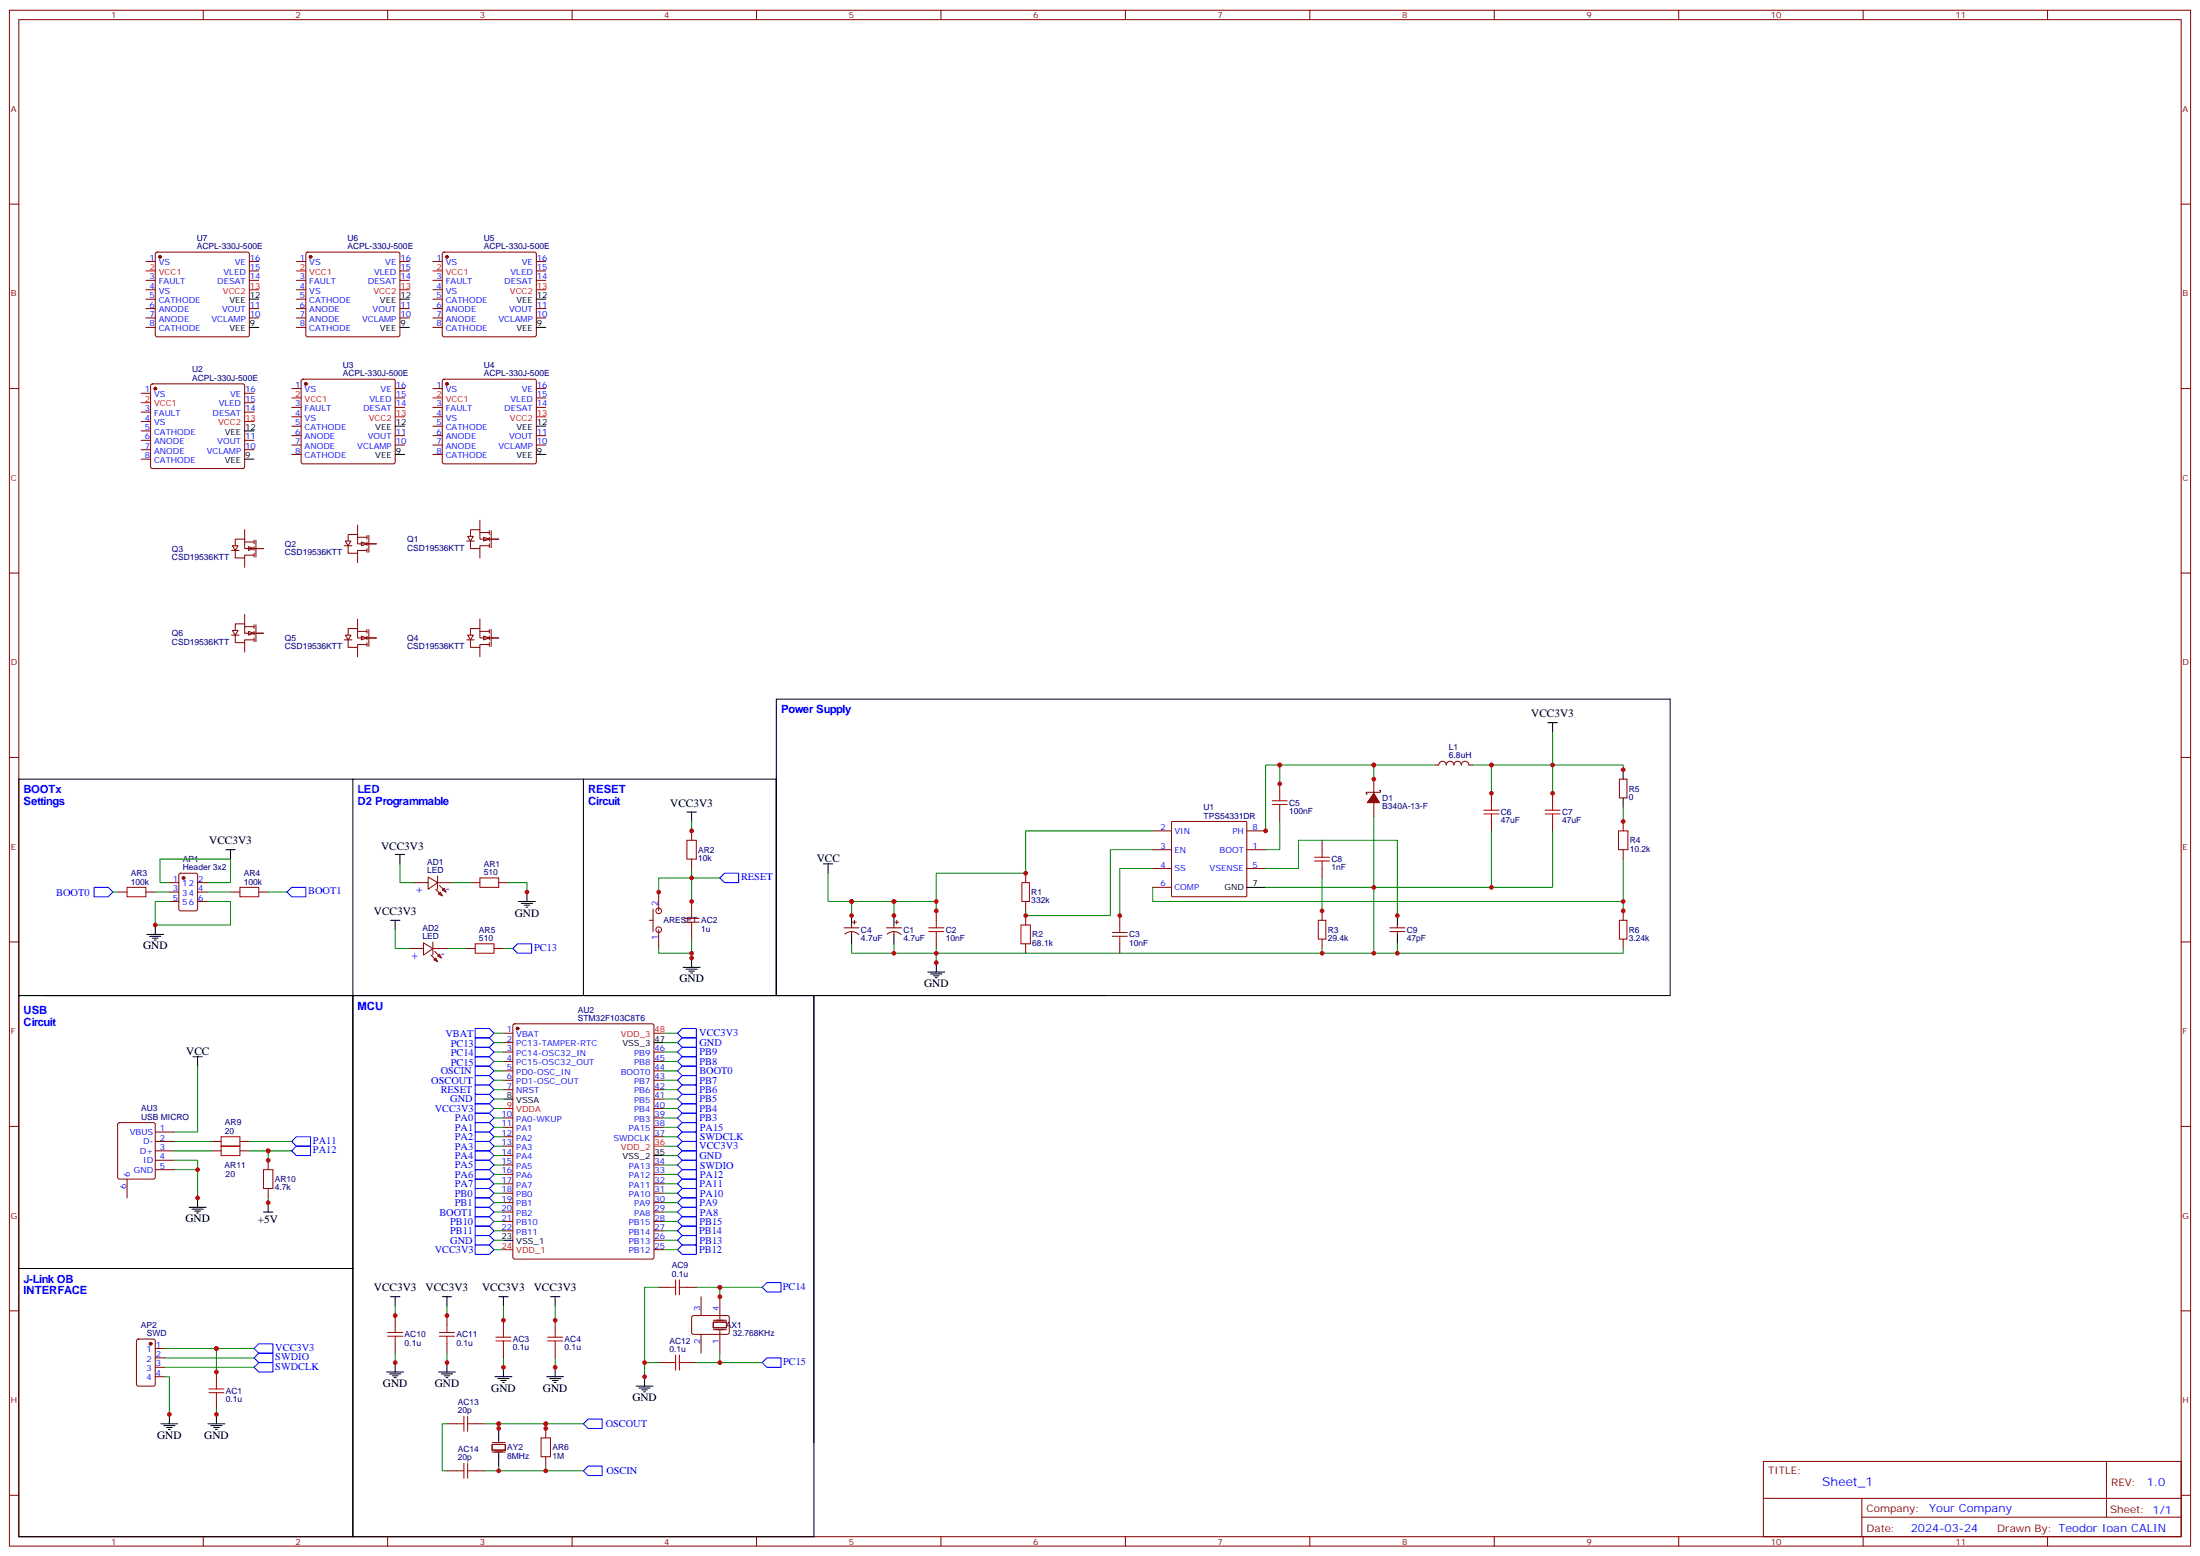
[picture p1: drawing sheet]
<svg xmlns="http://www.w3.org/2000/svg" width="825mm" height="583mm" viewBox="0 0 825 583" stroke-linecap="round" stroke-linejoin="round" font-family="sans-serif">
<g fill="none" stroke="#870000" stroke-width=".37">
<path d="M3.5 3.8h817.8v575.8h-817.8zM7.1 7.4h810.6v568.7h-810.6zM76.2 3.8v3.6M145.3 3.8v3.6M214.5 3.8v3.6M283.6 3.8v3.6M352.8 3.8v3.6M421.9 3.8v3.6M491.1 3.8v3.6M560.2 3.8v3.6M629.4 3.8v3.6M698.5 3.8v3.6"/>
<path d="M767.6 3.8v3.6M3.5 76.5h3.6M817.7 76.5h3.6M3.5 145.7h3.6M817.7 145.7h3.6M179.9 195.1v3.5M3.5 214.8h3.6M817.7 214.8h3.6M3.5 284h3.6M479.8 293.8v3.6M515.1 292.1v5.3M517.2 296.3h.3v.7h-5.3v.7h.4"/>
<path d="M538 286.8h1.4a1.41 1.41 0 0 1 1.4-1.4 1.41 1.41 0 0 1 1.4 1.4 1.41 1.41 0 0 1 1.4-1.4 1.41 1.41 0 0 1 1.4 1.4 1.41 1.41 0 0 1 1.5-1.4 1.41 1.41 0 0 1 1.4 1.4 1.41 1.41 0 0 1 1.4-1.4 1.41 1.41 0 0 1 1.4 1.4h1.4M559.2 297.4v3.5M582.1 297.4v3.5M607.1 292.1h2.9v7h-2.9zM817.7 284h3.6M259.3 311.5v3.5M432.2 318.5h7M432.2 311.5h7M439.3 308.1l28-.1 .1 28-28 .1zM467.4 318.5h7.1M467.4 311.5h7.1M479.8 304.4v3.5"/>
<path d="M495.7 315v3.5M515.1 300.9v5.3M559.2 307.9v3.6M582.1 307.9v3.6M608.5 307.9v3.6M608.5 318.5v3.6M44.1 334.4h3.5M54.7 334.4h3.5M63.5 330.9h3.5M63.5 334.4h3.5M63.5 337.9h3.5M67.3 327.5l.4-.2h5.7l.6 .5 .1 12.9-.5 .7-5.9 .1-.6-.5-.1-13z"/>
<path d="M74.1 330.9h3.5M74.1 334.4h3.5M74.1 337.9h3.5M86.4 334.4h3.6M97 334.4h3.5M155.2 330.9h5.3M160.5 328.8l3.5 2.1-3.5 2.4zM163.3 333.3l2.5 2.5M164 330.9h5.3M164 328.4v4.9M164.4 335.1l.7-.7 .7 1.4zM164.7 331.9l2.5 2.5"/>
<path d="M166.5 333l.7 1.4-1.4-.7zM176.4 330.9h3.5M187 330.9h3.5M246.9 334.4v7.1M259.3 322.1v3.5M259.3 337.9v3.6M384.5 327.3v3.6M384.5 337.9v3.6M432.2 325.6h7M432.2 332.6h7M467.4 325.6h7.1M495.7 325.6v3.5"/>
<path d="M3.5 353.1h3.6M153.5 355.6h5.2M158.7 353.4l3.6 2.2-3.6 2.4zM161.6 358l2.4 2.5M162.3 355.6h5.3M162.3 353.1v4.9M162.6 359.8l.7-.7 .7 1.4zM163 356.6l2.5 2.5M164 358.4l.7-.7 .8 1.4zM174.6 355.6h3.6M185.2 355.6h3.5M243.4 345h1.4"/>
<path d="M244.8 340.7v8.5M246.9 348.5v7.1M259.3 348.5v3.5M316.4 347.8h5.7M316.7 350.2a3.8 3.8 0 0 1 5.3 .2M319.3 346.7v1.1M319.3 349.2v1.1M319.6 345.7h1.4M320.3 345v1.4M332.3 347.8h5.7M332.6 350.2a3.8 3.8 0 0 1 5.2 .2M335.1 346.7v1.1"/>
<path d="M335.1 349.2v1.1M335.5 345.7h1.4M336.2 345v1.4M351 341.5v3.5M351 352v3.6M384.5 343.2v3.5M384.5 353.8v3.5M419.8 343.2v3.5M419.8 353.8v3.5M495.7 341.5v3.5M495.7 352v3.6M521.1 347.8h5.6"/>
<path d="M521.1 349.2h5.6M523.9 346.7v1.1M523.9 349.2v1.1M608.5 341.5v3.5M608.5 352v3.6M817.7 353.1h3.6M188.7 387.3h3.6M188.7 390.8h3.6M188.7 394.4h3.6M188.7 397.9h3.6M192.5 384l.5-.2h51.5l.6 .4 .1 87.1-.5 .6-51.7 .1-.7-.5v-87zM245.2 394.4h3.5"/>
<path d="M245.2 397.9h3.5M188.7 401.4h3.6M188.7 405h3.6M188.7 408.5h3.6M188.7 419.1h3.6M245.2 401.4h3.5M245.2 405h3.5M245.2 408.5h3.5M245.2 419.1h3.5M245.2 415.5h3.5M245.2 412h3.5M3.5 422.2h3.6"/>
<path d="M44.3 421l.5-.2h12.7l.7 .5v20l-.5 .6-12.9 .1-.6-.5-.1-20zM58.2 424.4h7.1M58.2 427.9h7.1M58.2 431.4h7.1M58.2 434.9h7.1M58.2 438.5h7.1M79.4 427.9h3.5M79.4 431.4h3.5M90 427.9h3.5M90 431.4h3.5M100.5 434.9v3.6M188.7 422.6h3.6"/>
<path d="M188.7 426.1h3.6M188.7 429.6h3.6M188.7 433.2h3.6M188.7 436.7h3.6M245.2 422.6h3.5M245.2 426.1h3.5M245.2 436.7h3.5M817.7 422.2h3.6M47.6 442v7.1M100.5 445.5v3.6M188.7 440.2h3.6M188.7 443.8h3.6"/>
<path d="M188.7 447.3h3.6M188.7 450.8h3.6M188.7 454.3h3.6M188.7 457.9h3.6M245.2 440.2h3.5M245.2 443.8h3.5M245.2 447.3h3.5M245.2 450.8h3.5M245.2 454.3h3.5M245.2 457.9h3.5M188.7 461.4h3.6M245.2 461.4h3.5"/>
<path d="M245.2 468.5h3.5M245.2 464.9h3.5M3.5 491.4h3.6M148.2 493.1v3.6M167.6 493.1v3.6M188.7 494.9v3.5M208.1 494.9v3.5M246.9 482.6h3.6M257.5 482.6h3.6M259.5 493.4l.5-.3 13 .1 .4 .7-.1 5.9-.6 .4-13-.1-.4-.6v-5.6zM262.8 486.1v7M267.4 495.6h4.9v2.1h-4.9z"/>
<path d="M267.4 494.9h4.9M267.4 498.4h4.9M269.9 486.1v8.5M269.9 498.8v8.5M817.7 491.4h3.6M51.4 502.2l.5-.2h5.6l.7 .4v16.5l-.5 .7h-5.8l-.7-.5v-16.4zM58.2 505.5h3.5M58.2 509h3.5M58.2 512.6h3.5M58.2 516.1h3.5M81.1 514.3v3.5M148.2 503.7v3.6"/>
<path d="M167.6 503.7v3.6M188.7 505.5v3.5M208.1 505.5v3.5M246.9 510.8h3.6M257.5 510.8h3.6M262.8 500.2v7.1M81.1 524.9v3.5M167.6 533.7h3.5M178.2 533.7h3.5M204.6 535.5v3.5M167.6 551.4h3.5M178.2 551.4h3.5"/>
<path d="M184.5 541.5h4.9v2.1h-4.9zM184.5 540.8h4.9M184.5 544.3h4.9M204.6 546.1v3.5M661.1 547.8h156.6v28.3h-156.6zM789.7 547.9v20.8M3.5 560.5h3.6M76.2 576.1v3.5M145.3 576.1v3.5M214.5 576.1v3.5M283.6 576.1v3.5M352.8 576.1v3.5"/>
<path d="M421.9 576.1v3.5M491.1 576.1v3.5M560.2 576.1v3.5M629.4 576.1v3.5M661.1 561.7h156.5M698 568.7h119.6M698 561.7v14.1M698.5 576.1v3.5M767.6 576.1v3.5M817.7 560.5h3.6"/>
<circle cx="246.9" cy="341.5" r="1.06"/>
<circle cx="246.9" cy="348.5" r="1.06"/>
</g>
<g fill="none" stroke="#000" stroke-width=".37">
<path d="M291 262.1h335.2v111.1h-335.2zM580.3 270.9h3.5M582.1 270.9v3.5M7.1 292.1h283.9v81.1h-283.9zM132.3 292.1v276.9M218.7 292.1v81.1M291 292.1v81.1M608.5 288.5v3.6M608.5 299.1v3.5M84.7 318.5h3.5M86.4 318.5v3.6M257.5 304.4h3.6"/>
<path d="M259.3 304.4v3.5M148.2 320.3h3.5M149.9 320.3v3.5M194.4 337.9h6.3M195.4 338.6h4.3M196.5 339.3h2.1M197.6 334.4v3.5M308.7 323.8h3.5M310.4 323.8v3.5M467.4 332.6h7.1M55 350.3h6.4M56.1 351h4.2"/>
<path d="M57.1 351.7h2.2M57.9 352.4h.7M58.2 346.7v3.6M146.4 345h3.5M148.2 345v3.5M197.2 340h.7M259.3 359.1v3.5M319.3 343.2v3.5M319.3 350.3v3.5M335.1 343.2v3.5M335.1 350.3v3.5M523.9 343.2v3.5"/>
<path d="M523.9 350.3v3.5M7.1 373.2h125.2v102.3h-125.2zM15.9 373.2h398.6M132.3 373.2h172.9v202.9h-172.9zM256.1 362.6h6.4M257.2 363.3h4.2M258.2 364h2.1M258.9 364.7h.7M305.2 373.2v167.6M347.8 364.4h6.4M348.9 365.1h4.2M350 365.8h2.1"/>
<path d="M350.7 366.5h.7M351 360.9v3.5M72.3 396.1h3.5M74.1 396.1v3.6M245.2 390.8h3.5M188.7 412h3.6M245.2 433.2h3.5M70.9 452.6h6.4M72 453.3h4.2M73 454h2.1M73.7 454.7h.7M74.1 449.1v3.5"/>
<path d="M98.8 454.3h3.5M100.5 450.8v3.5M7.1 475.5h125.2v100.6h-125.2zM15.9 475.5h116.4M188.7 464.9h3.6M146.4 486.1h3.5M148.2 486.1v3.5M165.8 486.1h3.5M167.6 486.1v3.5M187 486.1h3.5M188.7 486.1v3.5M206.4 486.1h3.5"/>
<path d="M208.1 486.1v3.5M145 514.3h6.3M146 515h4.3M147.1 515.7h2.1M147.8 516.4h.7M148.2 510.8v3.5M164.4 514.3h6.3M165.5 515h4.2M166.5 515.7h2.1M167.2 516.4h.7M167.6 510.8v3.5M185.6 516.1h6.3"/>
<path d="M186.6 516.8h4.3M187.7 517.5h2.1M188.4 518.2h.7M188.7 512.6v3.5M205 516.1h6.3M206 516.8h4.3M207.1 517.5h2.1M207.8 518.2h.7M208.1 512.6v3.5M238.5 519.6h6.3M241.7 516.1v3.5M60.3 533.7h6.4"/>
<path d="M61.4 534.4h4.2M62.4 535.1h2.2M63.1 535.8h.8M63.5 530.2v3.5M78 533.7h6.3M79 534.4h4.3M80.1 535.1h2.1M80.8 535.8h.7M81.1 530.2v3.5M187 535.5v4.9M239.5 520.3h4.3M240.6 521h2.1"/>
<path d="M241.3 521.7h.7M187 544.7v4.9"/>
</g>
<g fill="none" stroke="#008700" stroke-width=".37">
<path d="M582.1 274.4v12.4h-30M479.8 293.8v-7h-5.3v24.7M479.8 286.8h35.3v5.3M515.1 286.8h22.9M559.2 286.8v10.6M608.5 288.5v-1.7h-26.4v10.6M259.3 307.9v3.6M432.2 318.5h-15.9v24.7h-31.8v-1.7M432.2 311.5h-47.7v15.8h-33.5v10.6M479.8 307.9v10.6h-5.3M515.1 306.2v26.4h-40.6M559.2 311.5v21.1"/>
<path d="M582.1 311.5v21.1h-67v24.7h-195.8v-3.5M608.5 302.6v5.3M42.3 334.4h1.8M58.2 334.4h5.3M63.5 337.9h-5.3v8.8h28.2v-8.8h-8.8M63.5 330.9h-3.5v-8.8h26.4v8.8h-8.8M77.6 334.4h8.8M100.5 334.4h7.1M149.9 323.8v7.1h5.3M169.3 330.9h7.1M190.5 330.9h7.1v3.5M246.9 334.4v-5.3h12.4v8.8"/>
<path d="M259.3 325.6v3.5h10.6M310.4 327.3v10.6h40.6v3.6M319.3 337.9v5.3M335.1 337.9v5.3M432.2 325.6h-12.4v17.6M432.2 332.6v5.3h176.3M474.5 325.6h12.3v-10.6h37.1v28.2M495.7 329.1v12.4M608.5 322.1v19.4M148.2 348.5v7.1h5.3M167.6 355.6h7M188.7 355.6h3.6"/>
<path d="M246.9 355.6v1.7h12.4v1.8M259.3 352v5.3M335.1 353.8v3.5M351 355.6v5.3M495.7 355.6v1.7M523.9 353.8v3.5h-8.8M608.5 355.6v1.7h-84.6M74.1 399.7v24.7h-8.8M185.2 387.3h3.5M185.2 390.8h3.5M185.2 394.4h3.5M185.2 397.9h3.5"/>
<path d="M248.7 387.3h5.3M248.7 390.8h5.3M248.7 394.4h5.3M248.7 397.9h5.3M185.2 401.4h3.5M185.2 405h3.5M185.2 408.5h3.5M185.2 412h3.5M185.2 415.5h3.5M185.2 419.1h3.5M248.7 401.4h5.3M248.7 405h5.3"/>
<path d="M248.7 408.5h5.3M248.7 412h5.3M248.7 415.5h5.3M248.7 419.1h5.3M65.3 438.5h8.8v10.6M65.3 434.9h8.8v3.6M65.3 427.9h14.1M65.3 431.4h14.1M93.5 427.9h15.9M93.5 431.4h15.9M100.5 431.4v3.5M185.2 422.6h3.5"/>
<path d="M185.2 426.1h3.5M185.2 429.6h3.5M185.2 433.2h3.5M185.2 436.7h3.5M248.7 422.6h5.3M248.7 426.1h5.3M248.7 429.6h5.3M248.7 433.2h5.3M248.7 436.7h5.3M100.5 449.1v1.7M185.2 440.2h3.5M185.2 443.8h3.5"/>
<path d="M185.2 447.3h3.5M185.2 450.8h3.5M185.2 454.3h3.5M185.2 457.9h3.5M248.7 440.2h5.3M248.7 443.8h5.3M248.7 447.3h5.3M248.7 450.8h5.3M248.7 454.3h5.3M248.7 457.9h5.3M185.2 468.5h3.5M185.2 464.9h3.5"/>
<path d="M185.2 461.4h3.5M248.7 468.5h5.3M248.7 464.9h5.3M248.7 461.4h5.3M148.2 489.6v3.5M167.6 489.6v3.5M188.7 489.6v5.3M208.1 489.6v5.3M246.9 482.6h-5.2v33.5M261.1 482.6h24.7M269.9 482.6v3.5M61.7 505.5h19.4v8.8"/>
<path d="M61.7 516.1h1.8v14.1M61.7 509h33.5M61.7 512.6h33.5M81.1 505.5h14.1M148.2 507.3v3.5M167.6 507.3v3.5M188.7 509v3.6M208.1 509v3.6M241.7 510.8h5.2M261.1 510.8h24.7M269.9 507.3v3.5M81.1 528.4v1.8"/>
<path d="M167.6 533.7h-1.8v17.7h1.8M181.7 533.7h37M187 533.7v1.8M204.6 533.7v1.8M181.7 551.4h37M187 549.6v1.8M204.6 549.6v1.8"/>
</g>
<g fill="none" stroke="#a10000" stroke-width=".37">
<path d="M479.8 297.4v2.8M257.5 315h3.6v7.1h-3.6zM477 301.6h5.6M477 300.2h5.6M479.8 301.6v2.8M495.7 318.5v2.8M556.3 305.1h5.7M556.3 303.7h5.7M559.2 300.9v2.8M559.2 305.1v2.8M579.3 305.1h5.6M579.3 303.7h5.6"/>
<path d="M582.1 300.9v2.8M582.1 305.1v2.8M606.8 311.5h3.5v7h-3.5zM47.6 332.6h7.1v3.6h-7.1zM90 332.6h7v3.6h-7zM179.9 329.1h7.1v3.5h-7.1zM383.1 330.9h2.8v7h-2.8zM492.8 321.3h5.7M492.8 322.8h5.7M495.7 322.8v2.8M178.2 353.8h7v3.5h-7zM256.5 345.7h5.6"/>
<path d="M256.5 344.3h5.6M259.3 341.5v2.8M259.3 345.7v2.8M348.2 349.2h5.6M348.2 347.8h5.6M351 345v2.8M351 349.2v2.8M382.8 346.7h3.5v7.1h-3.5zM417 351h5.6M417 349.6h5.6M419.8 346.7v2.9M419.8 351v2.8"/>
<path d="M494.2 345h2.9v7h-2.9zM607.1 345h2.9v7h-2.9zM82.9 426.1h7.1v3.5h-7.1zM82.9 429.6h7.1v3.6h-7.1zM98.8 438.5h3.5v7h-3.5zM253.3 479.7v5.7M254.7 479.7v5.7M145.3 499.5h5.7M148.2 496.7v2.8M164.7 499.5h5.7M167.6 496.7v2.8M188.7 498.4v2.9"/>
<path d="M208.1 498.4v2.9M250.5 482.6h2.8M254.7 482.6h2.8M81.1 517.8v2.9M145.3 500.9h5.7M148.2 500.9v2.8M164.7 500.9h5.7M167.6 500.9v2.8M185.9 502.7h5.7M185.9 501.3h5.7M188.7 502.7v2.8M205.3 502.7h5.7"/>
<path d="M205.3 501.3h5.7M208.1 502.7v2.8M250.5 510.8h2.8M253.3 508v5.6M254.7 508v5.6M254.7 510.8h2.8M78.3 522.1h5.7M78.3 520.7h5.7M81.1 522.1v2.8M171.1 533.7h2.8M173.9 530.9v5.6M175.3 530.9v5.6"/>
<path d="M175.3 533.7h2.9M202.8 539h3.6v7.1h-3.6zM171.1 551.4h2.8M173.9 548.5v5.7M175.3 548.5v5.7M175.3 551.4h2.9"/>
</g>
<g fill="none" stroke="#00f" stroke-width=".37">
<path d="M35.3 332.6h5.3l1.7 1.8-1.7 1.8h-5.3zM109.4 332.6h5.3v3.6h-5.3l-1.8-1.8zM271.6 327.3h5.3v3.6h-5.3l-1.7-1.8zM192.3 355.6l1.7-1.8h5.3v3.5h-5.3zM178.2 385.6h5.2l1.8 1.7-1.8 1.8h-5.2zM178.2 389.1h5.2l1.8 1.7-1.8 1.8h-5.2zM178.2 392.6h5.2l1.8 1.8-1.8 1.7h-5.2zM178.2 396.1h5.2l1.8 1.8-1.8 1.8h-5.2zM178.2 399.7h5.2l1.8 1.7-1.8 1.8h-5.2zM254 394.4l1.8-1.8h5.3v3.5h-5.3zM254 397.9l1.8-1.8h5.3v3.6h-5.3zM254 387.3l1.8-1.7h5.3v3.5h-5.3z"/>
<path d="M255.8 389.1h5.3v3.5h-5.3l-1.8-1.8zM178.2 403.2h5.2l1.8 1.8-1.8 1.7h-5.2zM178.2 406.7h5.2l1.8 1.8-1.8 1.7h-5.2zM178.2 417.3h5.2l1.8 1.8-1.8 1.7h-5.2zM178.2 413.8h5.2l1.8 1.7-1.8 1.8h-5.2zM178.2 410.2h5.2l1.8 1.8-1.8 1.8h-5.2zM254 415.5l1.8-1.7h5.3v3.5h-5.3zM254 419.1l1.8-1.8h5.3v3.5h-5.3zM254 408.5l1.8-1.8h5.3v3.5h-5.3zM254 412l1.8-1.8h5.3v3.6h-5.3zM254 401.4l1.8-1.7h5.3v3.5h-5.3zM255.8 403.2h5.3v3.5h-5.3l-1.8-1.7z"/>
<path d="M109.4 427.9l1.7-1.8h5.3v3.5h-5.3zM109.4 431.4l1.7-1.8h5.3v3.6h-5.3zM178.2 420.8h5.2l1.8 1.8-1.8 1.8h-5.2zM178.2 424.4h5.2l1.8 1.7-1.8 1.8h-5.2zM178.2 427.9h5.2l1.8 1.7-1.8 1.8h-5.2zM178.2 431.4h5.2l1.8 1.8-1.8 1.7h-5.2zM178.2 434.9h5.2l1.8 1.8-1.8 1.8h-5.2zM178.2 438.5h5.2l1.8 1.7-1.8 1.8h-5.2zM254 426.1l1.8-1.7h5.3v3.5h-5.3zM254 429.6l1.8-1.7h5.3v3.5h-5.3zM254 433.2l1.8-1.8h5.3v3.5h-5.3zM255.8 420.8h5.3v3.6h-5.3l-1.8-1.8z"/>
<path d="M255.8 434.9h5.3v3.6h-5.3l-1.8-1.8zM178.2 442h5.2l1.8 1.8-1.8 1.7h-5.2zM178.2 456.1h5.2l1.8 1.8-1.8 1.7h-5.2zM178.2 449.1h5.2l1.8 1.7-1.8 1.8h-5.2zM178.2 445.5h5.2l1.8 1.8-1.8 1.8h-5.2zM178.2 459.6h5.2l1.8 1.8-1.8 1.8h-5.2zM178.2 452.6h5.2l1.8 1.7-1.8 1.8h-5.2zM254 457.9l1.8-1.8h5.3v3.5h-5.3zM254 440.2l1.8-1.7h5.3v3.5h-5.3zM254 443.8l1.8-1.8h5.3v3.5h-5.3zM254 447.3l1.8-1.8h5.3v3.6h-5.3zM254 450.8l1.8-1.7h5.3v3.5h-5.3z"/>
<path d="M255.8 452.6h5.3v3.5h-5.3l-1.8-1.8zM178.2 466.7h5.2l1.8 1.8-1.8 1.7h-5.2zM178.2 463.2h5.2l1.8 1.7-1.8 1.8h-5.2zM254 464.9l1.8-1.7h5.3v3.5h-5.3zM254 461.4l1.8-1.8h5.3v3.6h-5.3zM255.8 466.7h5.3v3.5h-5.3l-1.8-1.7zM285.8 482.6l1.7-1.8h5.3v3.5h-5.3zM95.2 505.5l1.8-1.8h5.3v3.6h-5.3zM95.2 509l1.8-1.7h5.3v3.5h-5.3zM95.2 512.6l1.8-1.8h5.3v3.5h-5.3zM285.8 510.8l1.7-1.8h5.3v3.6h-5.3zM218.7 533.7l1.8-1.7h5.3v3.5h-5.3z"/>
<path d="M218.7 551.4l1.8-1.8h5.3v3.5h-5.3z"/>
</g>
<g fill="#870000" stroke="#870000" stroke-width=".37">
<path d="M515.1 297.4l2.1 3.5h-4.6z"/>
<circle cx="56.4" cy="503.7" r=".53"/>
<circle cx="68.8" cy="329.1" r=".53"/>
<circle cx="194" cy="385.6" r=".53"/>
</g>
<path d="M245.2 387.3h3.5M188.7 415.5h3.6M245.2 429.6h3.5M188.7 468.5h3.6" fill="none" stroke="#f00" stroke-width=".37"/>
<g fill="#fff" stroke="#870000" stroke-width=".37">
<path d="M181.3 201.4l2.1 .7-2.1 .7z"/>
<path d="M175.3 201h2.1l-1 1.8z"/>
</g>
<path d="M134.1 196.8v3.5M179.9 199.6h3.5M183.4 198.9v1.4M184.1 198.9v6.4M175 202.8h2.8M176.4 202.8v2.8h3.5v-1h3.5M176.4 201v-2.4h3.5v3.5h7.1M179.9 205.6v3.6M183.4 201.4v1.4M183.4 203.9v1.4" fill="none" stroke="#870000" stroke-width=".37"/>
<g fill="#fff" stroke="#870000" stroke-width=".37">
<path d="M135.5 203.2l2.1 .7-2.1 .7z"/>
<path d="M129.5 202.8h2.1l-1.1 1.8z"/>
</g>
<path d="M91.7 198.6v3.5M129.1 204.6h2.8M130.5 204.6v2.8h3.6v-1.1h3.5M130.5 202.8v-2.5h3.6v3.6h7M134.1 201.4h3.5M134.1 207.4v3.5M137.6 200.7v1.4M137.6 203.2v1.4M137.6 205.6v1.4M138.3 200.7v6.3" fill="none" stroke="#870000" stroke-width=".37"/>
<g fill="#fff" stroke="#870000" stroke-width=".37">
<path d="M93.1 204.9l2.1 .7-2.1 .7z"/>
<path d="M87.1 204.6h2.2l-1.1 1.7z"/>
</g>
<path d="M86.8 206.3h2.8M88.2 206.3v2.9h3.5v-1.1h3.5M88.2 204.6v-2.5h3.5v3.5h7.1M91.7 203.2h3.5M91.7 209.2v3.5M95.2 202.5v1.4M95.2 204.9v1.4M95.2 207.4v1.4M96 202.5v6.3M179.9 232.1v3.5" fill="none" stroke="#870000" stroke-width=".37"/>
<g fill="#fff" stroke="#870000" stroke-width=".37">
<path d="M181.3 238.4l2.1 .7-2.1 .8z"/>
<path d="M175.3 238.1h2.1l-1 1.8z"/>
</g>
<path d="M134.1 232.1v3.5M175 239.9h2.8M176.4 239.9v2.8h3.5v-1.1h3.5M176.4 238.1v-2.5h3.5v3.5h7.1M179.9 236.7h3.5M183.4 236v1.4M183.4 238.4v1.5M184.1 236v6.3M179.9 242.7v3.5M183.4 240.9v1.4" fill="none" stroke="#870000" stroke-width=".37"/>
<g fill="#fff" stroke="#870000" stroke-width=".37">
<path d="M135.5 238.4l2.1 .7-2.1 .8z"/>
<path d="M129.5 238.1h2.1l-1.1 1.8z"/>
</g>
<path d="M91.7 230.3v3.6M129.1 239.9h2.8M130.5 239.9v2.8h3.6v-1.1h3.5M130.5 238.1v-2.5h3.6v3.5h7M134.1 236.7h3.5M137.6 236v1.4M137.6 238.4v1.5M138.3 236v6.3M134.1 242.7v3.5M137.6 240.9v1.4" fill="none" stroke="#870000" stroke-width=".37"/>
<g fill="#fff" stroke="#870000" stroke-width=".37">
<path d="M93.1 236.7l2.1 .7-2.1 .7z"/>
<path d="M87.1 236.3h2.2l-1.1 1.8z"/>
</g>
<g fill="none" stroke="#870000" stroke-width=".37">
<path d="M54.7 98h3.5M58.4 94.7l.5-.2h33.9l.5 .2 .2 .5v30.4l-.2 .5-.5 .2h-33.9l-.5-.3-.2-.4v-30.4zM93.5 98h3.5M111.1 98h3.6M114.9 94.7l.5-.2h33.8l.5 .2 .2 .5v30.4l-.2 .5-.5 .2h-33.8l-.5-.3-.2-.4v-30.4zM149.9 98h3.6M162.3 98h3.5M166 94.7l.5-.2h33.9l.5 .2 .2 .5v30.4l-.3 .5-.4 .2h-33.9l-.5-.3-.2-.4v-30.4zM201.1 98h3.5M54.7 105.1h3.5M54.7 108.6h3.5M54.7 112.1h3.5"/>
<path d="M54.7 115.7h3.5M54.7 119.2h3.5M93.5 105.1h3.5M93.5 115.7h3.5M93.5 119.2h3.5M93.5 101.6h3.5M111.1 105.1h3.6M111.1 108.6h3.6M111.1 112.1h3.6M111.1 115.7h3.6M111.1 119.2h3.6M149.9 105.1h3.6"/>
<path d="M149.9 115.7h3.6M149.9 119.2h3.6M149.9 101.6h3.6M162.3 105.1h3.5M162.3 108.6h3.5M162.3 112.1h3.5M162.3 115.7h3.5M162.3 119.2h3.5M201.1 105.1h3.5M201.1 115.7h3.5M201.1 119.2h3.5M201.1 101.6h3.5"/>
<path d="M54.7 122.7h3.5M111.1 122.7h3.6M162.3 122.7h3.5M52.9 147.4h3.5M52.9 154.5h3.5M52.9 158h3.5M56.7 144.1l.4-.2h33.9l.5 .2 .2 .5v30.3l-.2 .5-.5 .2h-33.9l-.4-.2-.3-.5v-30.3zM91.7 147.4h3.5M91.7 154.5h3.5M91.7 151h3.5M109.4 145.7h3.5M109.4 152.7h3.5"/>
<path d="M109.4 156.2h3.5M109.4 159.8h3.5M113.1 142.3l.5-.2h33.9l.5 .2 .2 .5v30.4l-.3 .5-.4 .2h-33.9l-.5-.3-.2-.4v-30.4zM148.2 145.7h3.5M148.2 152.7h3.5M148.2 149.2h3.5M162.3 145.7h3.5M162.3 152.7h3.5M162.3 156.2h3.5M162.3 159.8h3.5M166 142.3l.5-.2h33.9l.5 .2 .2 .5v30.4l-.3 .5-.4 .2h-33.9l-.5-.3-.2-.4v-30.4zM201.1 145.7h3.5"/>
<path d="M201.1 152.7h3.5M201.1 149.2h3.5M52.9 161.5h3.5M52.9 165.1h3.5M52.9 168.6h3.5M52.9 172.1h3.5M91.7 165.1h3.5M91.7 168.6h3.5M109.4 163.3h3.5M109.4 166.8h3.5M109.4 170.4h3.5M148.2 163.3h3.5"/>
<path d="M148.2 166.8h3.5M162.3 163.3h3.5M162.3 166.8h3.5M162.3 170.4h3.5M201.1 163.3h3.5M201.1 166.8h3.5M86.8 238.1h2.8M88.2 238.1v2.8h3.5v-1h3.5M88.2 236.3v-2.4h3.5v3.5h7.1M91.7 234.9h3.5M95.2 234.2v1.4M95.2 236.7v1.4"/>
<path d="M95.2 239.1v1.5M96 234.2v6.4M91.7 240.9v3.5"/>
</g>
<g fill="#870000" stroke="#870000" stroke-width=".37">
<circle cx="58.2" cy="145.7" r=".53"/>
<circle cx="114.7" cy="143.9" r=".53"/>
<circle cx="167.6" cy="143.9" r=".53"/>
<circle cx="167.6" cy="96.3" r=".53"/>
<circle cx="116.4" cy="96.3" r=".53"/>
<circle cx="60" cy="96.3" r=".53"/>
</g>
<path d="M54.7 101.6h3.5M93.5 108.6h3.5M111.1 101.6h3.6M149.9 108.6h3.6M162.3 101.6h3.5M201.1 108.6h3.5M52.9 151h3.5M91.7 158h3.5M109.4 149.2h3.5M148.2 156.2h3.5M162.3 149.2h3.5M201.1 156.2h3.5" fill="none" stroke="#f00" stroke-width=".37"/>
<path d="M93.5 112.1h3.5M149.9 112.1h3.6M201.1 112.1h3.5M93.5 122.7h3.5M149.9 122.7h3.6M201.1 122.7h3.5M148.2 159.8h3.5M201.1 159.8h3.5M91.7 172.1h3.5M91.7 161.5h3.5M148.2 170.4h3.5M201.1 170.4h3.5" fill="none" stroke="#000" stroke-width=".37"/>
<g fill="#c00">
<circle cx="81.1" cy="505.5" r=".88"/>
<circle cx="58.2" cy="346.7" r=".88"/>
<circle cx="100.5" cy="431.4" r=".88"/>
<circle cx="187" cy="533.7" r=".88"/>
<circle cx="204.6" cy="533.7" r=".88"/>
<circle cx="269.9" cy="482.6" r=".88"/>
<circle cx="335.1" cy="337.9" r=".88"/>
<circle cx="319.3" cy="337.9" r=".88"/>
<circle cx="384.5" cy="343.2" r=".88"/>
<circle cx="384.5" cy="327.3" r=".88"/>
<circle cx="479.8" cy="286.8" r=".88"/>
<circle cx="515.1" cy="286.8" r=".88"/>
<circle cx="559.2" cy="286.8" r=".88"/>
<circle cx="608.5" cy="337.9" r=".88"/>
<circle cx="608.5" cy="341.5" r=".88"/>
<circle cx="523.9" cy="357.3" r=".88"/>
<circle cx="608.5" cy="307.9" r=".88"/>
<circle cx="582.1" cy="286.8" r=".88"/>
<circle cx="608.5" cy="288.5" r=".88"/>
<circle cx="515.1" cy="357.3" r=".88"/>
<circle cx="523.9" cy="343.2" r=".88"/>
<circle cx="495.7" cy="341.5" r=".88"/>
<circle cx="495.7" cy="357.3" r=".88"/>
<circle cx="559.2" cy="332.6" r=".88"/>
<circle cx="515.1" cy="332.6" r=".88"/>
<circle cx="559.2" cy="297.4" r=".88"/>
<circle cx="582.1" cy="297.4" r=".88"/>
<circle cx="515.1" cy="292.1" r=".88"/>
<circle cx="474.5" cy="311.5" r=".88"/>
<circle cx="479.8" cy="293.8" r=".88"/>
<circle cx="419.8" cy="343.2" r=".88"/>
<circle cx="351" cy="357.3" r=".88"/>
<circle cx="351" cy="337.9" r=".88"/>
<circle cx="335.1" cy="357.3" r=".88"/>
<circle cx="351" cy="360.9" r=".88"/>
<circle cx="319.3" cy="343.2" r=".88"/>
<circle cx="335.1" cy="343.2" r=".88"/>
<circle cx="351" cy="341.5" r=".88"/>
<circle cx="269.9" cy="510.8" r=".88"/>
<circle cx="269.9" cy="486.1" r=".88"/>
<circle cx="241.7" cy="510.8" r=".88"/>
<circle cx="241.7" cy="516.1" r=".88"/>
<circle cx="208.1" cy="512.6" r=".88"/>
<circle cx="188.7" cy="512.6" r=".88"/>
<circle cx="208.1" cy="494.9" r=".88"/>
<circle cx="188.7" cy="494.9" r=".88"/>
<circle cx="167.6" cy="493.1" r=".88"/>
<circle cx="167.6" cy="510.8" r=".88"/>
<circle cx="148.2" cy="510.8" r=".88"/>
<circle cx="148.2" cy="493.1" r=".88"/>
<circle cx="204.6" cy="535.5" r=".88"/>
<circle cx="204.6" cy="551.4" r=".88"/>
<circle cx="187" cy="551.4" r=".88"/>
<circle cx="187" cy="535.5" r=".88"/>
<circle cx="100.5" cy="434.9" r=".88"/>
<circle cx="100.5" cy="450.8" r=".88"/>
<circle cx="197.6" cy="334.4" r=".88"/>
<circle cx="81.1" cy="530.2" r=".88"/>
<circle cx="63.5" cy="530.2" r=".88"/>
<circle cx="81.1" cy="514.3" r=".88"/>
<circle cx="74.1" cy="438.5" r=".88"/>
<circle cx="74.1" cy="449.1" r=".88"/>
<circle cx="259.3" cy="329.1" r=".88"/>
<circle cx="259.3" cy="311.5" r=".88"/>
<circle cx="246.9" cy="334.4" r=".88"/>
<circle cx="259.3" cy="337.9" r=".88"/>
<circle cx="259.3" cy="357.3" r=".88"/>
<circle cx="259.3" cy="359.1" r=".88"/>
</g>
<text font-size="4.6" fill="#00f" x="683.2" y="556.9">Sheet_1</text>
<g font-size="4.2" fill="#00f">
<text x="292.8" y="267.4">Power Supply</text>
<text x="8.8" y="297.4">BOOTx</text>
<text x="134.1" y="297.4">LED</text>
<text x="220.5" y="297.4">RESET</text>
<text x="8.8" y="301.6">Settings</text>
<text x="134.1" y="301.6">D2 Programmable</text>
<text x="220.5" y="301.6">Circuit</text>
<text x="155.6" y="334.6">+</text>
<text x="166.8" y="334.2">-</text>
<text x="153.8" y="359.3">+</text>
<text x="165.1" y="358.9">-</text>
<text x="8.8" y="380.3">USB</text>
<text x="134.1" y="378.5">MCU</text>
<text x="8.8" y="384.5">Circuit</text>
<text x="8.8" y="480.8">J-Link OB</text>
<text x="8.8" y="485">INTERFACE</text>
<text x="804.9" y="557.1">1.0</text>
<text x="723.3" y="566.7">Your Company</text>
<text x="716.4" y="574.5">2024-03-24</text>
</g>
<g font-size="4.2">
<text x="574.1" y="268.8">VCC3V3</text>
<text x="251.3" y="302.3">VCC3V3</text>
<text x="78.4" y="316.4">VCC3V3</text>
<text x="142.9" y="318.5">VCC3V3</text>
<text x="306.2" y="323.1">VCC</text>
<text x="140.2" y="342.9">VCC3V3</text>
<text x="193" y="343.6">GND</text>
<text x="53.6" y="355.9">GND</text>
<text x="254.7" y="368.3">GND</text>
<text x="346.4" y="370">GND</text>
<text x="69.8" y="395.4">VCC</text>
<text x="69.5" y="458.2">GND</text>
<text x="96.7" y="458.4">+5V</text>
<text x="140.2" y="484">VCC3V3</text>
<text x="159.6" y="484">VCC3V3</text>
<text x="180.7" y="484">VCC3V3</text>
<text x="200.1" y="484">VCC3V3</text>
<text x="143.6" y="520">GND</text>
<text x="163" y="520">GND</text>
<text x="184.1" y="521.7">GND</text>
<text x="203.6" y="521.7">GND</text>
<text x="237.1" y="525.3">GND</text>
<text x="58.9" y="539.4">GND</text>
<text x="76.6" y="539.4">GND</text>
</g>
<g font-size="3.9" fill="#00f">
<text x="277.8" y="330">RESET</text>
<text x="115.6" y="335.3">BOOT1</text>
<text x="21.1" y="336">BOOT0</text>
<text x="200.2" y="356.4">PC13</text>
<text x="167" y="388.6">VBAT</text>
<text x="262.2" y="388.5">VCC3V3</text>
<text x="169" y="392.5">PC13</text>
<text x="262.2" y="395.6">PB9</text>
<text x="262.2" y="392.1">GND</text>
<text x="169" y="396">PC14</text>
<text x="169" y="399.6">PC15</text>
<text x="262.2" y="399.2">PB8</text>
<text x="161.7" y="406.2">OSCOUT</text>
<text x="165.2" y="402.7">OSCIN</text>
<text x="262.2" y="406.2">PB7</text>
<text x="262.2" y="402.7">BOOT0</text>
<text x="165.2" y="409.7">RESET</text>
<text x="168.8" y="413.3">GND</text>
<text x="262.2" y="409.8">PB6</text>
<text x="262.2" y="413.3">PB5</text>
<text x="163" y="416.9">VCC3V3</text>
<text x="262.2" y="416.8">PB4</text>
<text x="170.5" y="420.3">PA0</text>
<text x="170.5" y="423.9">PA1</text>
<text x="262.2" y="420.3">PB3</text>
<text x="262.4" y="423.9">PA15</text>
<text x="117.3" y="428.8">PA11</text>
<text x="170.5" y="427.4">PA2</text>
<text x="170.5" y="430.9">PA3</text>
<text x="262.2" y="430.8">VCC3V3</text>
<text x="262.4" y="427.5">SWDCLK</text>
<text x="117.3" y="432.3">PA12</text>
<text x="170.5" y="434.4">PA4</text>
<text x="170.5" y="438">PA5</text>
<text x="262.2" y="434.4">GND</text>
<text x="170.5" y="441.5">PA6</text>
<text x="262.4" y="441.6">PA12</text>
<text x="262.4" y="438.1">SWDIO</text>
<text x="170.5" y="445">PA7</text>
<text x="170.5" y="448.6">PB0</text>
<text x="262.2" y="445.1">PA11</text>
<text x="262.4" y="448.6">PA10</text>
<text x="164.7" y="455.7">BOOT1</text>
<text x="170.5" y="452.1">PB1</text>
<text x="262.2" y="452.2">PA9</text>
<text x="262.4" y="455.7">PA8</text>
<text x="168.7" y="459.1">PB10</text>
<text x="262.2" y="459.1">PB15</text>
<text x="168.7" y="462.7">PB11</text>
<text x="168.8" y="466.2">GND</text>
<text x="262.1" y="462.7">PB14</text>
<text x="262.2" y="466.2">PB13</text>
<text x="163" y="469.8">VCC3V3</text>
<text x="262.1" y="469.7">PB12</text>
<text x="293.4" y="483.5">PC14</text>
<text x="103.2" y="506.4">VCC3V3</text>
<text x="103.2" y="509.9">SWDIO</text>
<text x="103.2" y="513.4">SWDCLK</text>
<text x="293.6" y="511.8">PC15</text>
<text x="227.1" y="535">OSCOUT</text>
<text x="227.3" y="552.6">OSCIN</text>
</g>
<g font-size="3.9" fill="#800">
<text x="662.9" y="552.4">TITLE:</text>
<text x="791.5" y="557.1">REV:</text>
<text x="699.8" y="566.6">Company:</text>
<text x="791.1" y="567.2">Sheet: 1/1</text>
<text x="699.8" y="574.3">Date:</text>
<text x="748.8" y="574.4">Drawn By: Teodor Ioan CALIN</text>
</g>
<g font-size="3.2" fill="#800">
<text x="41.6" y="6.8">1</text>
<text x="110.8" y="6.8">2</text>
<text x="179.9" y="6.8">3</text>
<text x="249.1" y="6.8">4</text>
<text x="318.2" y="6.8">5</text>
<text x="387.3" y="6.8">6</text>
<text x="456.5" y="6.8">7</text>
<text x="525.6" y="6.8">8</text>
<text x="594.8" y="6.8">9</text>
<text x="663.9" y="6.8">10</text>
<text x="733.1" y="6.8">11</text>
<text x="4.1" y="41.9">A</text>
<text x="818.3" y="41.9">A</text>
<text x="4.1" y="111.1">B</text>
<text x="818.3" y="111.1">B</text>
<text x="4.1" y="180.2">C</text>
<text x="818.3" y="180.2">C</text>
<text x="4.1" y="249.4">D</text>
<text x="818.3" y="249.4">D</text>
<text x="4.1" y="318.5">E</text>
<text x="818.3" y="318.5">E</text>
<text x="4.1" y="387.7">F</text>
<text x="818.3" y="387.7">F</text>
<text x="4.1" y="456.8">G</text>
<text x="818.3" y="456.8">G</text>
<text x="4.1" y="526">H</text>
<text x="818.3" y="526">H</text>
<text x="41.6" y="579">1</text>
<text x="110.8" y="579">2</text>
<text x="179.9" y="579">3</text>
<text x="249.1" y="579">4</text>
<text x="318.2" y="579">5</text>
<text x="387.3" y="579">6</text>
<text x="456.5" y="579">7</text>
<text x="525.6" y="579">8</text>
<text x="594.8" y="579">9</text>
<text x="663.9" y="579">10</text>
<text x="733.1" y="579">11</text>
</g>
<g font-size="3.2" fill="#000080">
<text x="73.8" y="93.3">ACPL-330J-500E</text>
<text x="73.8" y="90.2">U7</text>
<text x="130.3" y="93.3">ACPL-330J-500E</text>
<text x="130.3" y="90.2">U6</text>
<text x="181.4" y="93.3">ACPL-330J-500E</text>
<text x="181.4" y="90.2">U5</text>
<text x="128.5" y="137.9">U3</text>
<text x="181.4" y="137.9">U4</text>
<text x="72" y="142.7">ACPL-330J-500E</text>
<text x="72" y="139.6">U2</text>
<text x="128.5" y="141">ACPL-330J-500E</text>
<text x="181.4" y="141">ACPL-330J-500E</text>
<text x="152.7" y="203.3">Q1</text>
<text x="64.5" y="209.9">CSD19536KTT</text>
<text x="64.5" y="206.8">Q3</text>
<text x="106.8" y="208.1">CSD19536KTT</text>
<text x="106.8" y="205">Q2</text>
<text x="152.7" y="206.4">CSD19536KTT</text>
<text x="64.5" y="238.6">Q6</text>
<text x="64.5" y="241.7">CSD19536KTT</text>
<text x="106.8" y="243.4">CSD19536KTT</text>
<text x="106.8" y="240.3">Q5</text>
<text x="152.7" y="243.4">CSD19536KTT</text>
<text x="152.7" y="240.3">Q4</text>
<text x="543.2" y="281.1">L1</text>
<text x="543.2" y="284.3">6.8uH</text>
<text x="610.7" y="299.8">0</text>
<text x="610.7" y="296.8">R5</text>
<text x="451.2" y="303.7">U1</text>
<text x="483.3" y="305.2">100nF</text>
<text x="483.3" y="302">C5</text>
<text x="518.2" y="303.4">B340A-13-F</text>
<text x="518.2" y="300.3">D1</text>
<text x="562.7" y="305.6">C6</text>
<text x="585.6" y="305.6">C7</text>
<text x="451.2" y="306.9">TPS54331DR</text>
<text x="562.7" y="308.6">47uF</text>
<text x="585.6" y="308.6">47uF</text>
<text x="611" y="316.2">R4</text>
<text x="68.5" y="323.1">AP1</text>
<text x="261.8" y="322.8">10k</text>
<text x="261.8" y="319.6">AR2</text>
<text x="499.2" y="323.2">C8</text>
<text x="611" y="319.2">10.2k</text>
<text x="49" y="328.4">AR3</text>
<text x="68.5" y="326.3">Header 3x2</text>
<text x="91.4" y="328.4">AR4</text>
<text x="160.2" y="327.3">LED</text>
<text x="160.2" y="324.2">AD1</text>
<text x="181.3" y="328">510</text>
<text x="181.3" y="324.9">AR1</text>
<text x="499.2" y="326.3">1nF</text>
<text x="49" y="331.6">100k</text>
<text x="91.4" y="331.6">100k</text>
<text x="386.6" y="335.5">R1</text>
<text x="386.6" y="338.6">332k</text>
<text x="248.7" y="346">ARESET AC2</text>
<text x="158.4" y="352">LED</text>
<text x="158.4" y="348.9">AD2</text>
<text x="179.6" y="352.7">510</text>
<text x="179.6" y="349.6">AR5</text>
<text x="262.8" y="349.2">1u</text>
<text x="322.8" y="352.7">4.7uF</text>
<text x="322.8" y="349.6">C4</text>
<text x="338.7" y="352.7">4.7uF</text>
<text x="338.7" y="349.6">C1</text>
<text x="354.5" y="352.7">10nF</text>
<text x="354.5" y="349.7">C2</text>
<text x="387" y="351.4">R2</text>
<text x="423.3" y="351.4">C3</text>
<text x="497.8" y="352.7">29.4k</text>
<text x="497.8" y="349.7">R3</text>
<text x="527.4" y="352.7">47pF</text>
<text x="527.4" y="349.7">C9</text>
<text x="610.7" y="352.7">3.24k</text>
<text x="610.7" y="349.7">R6</text>
<text x="387" y="354.5">68.1k</text>
<text x="423.3" y="354.5">10nF</text>
<text x="216.6" y="382.7">STM32F103C8T6</text>
<text x="216.6" y="379.6">AU2</text>
<text x="52.9" y="419.8">USB MICRO</text>
<text x="52.9" y="416.6">AU3</text>
<text x="84.3" y="425.1">20</text>
<text x="84.3" y="421.9">AR9</text>
<text x="84.2" y="437.9">AR11</text>
<text x="84.6" y="441.4">20</text>
<text x="103" y="443.1">AR10</text>
<text x="103" y="446.2">4.7k</text>
<text x="251.9" y="478.7">0.1u</text>
<text x="251.9" y="475.5">AC9</text>
<text x="52.8" y="497.7">AP2</text>
<text x="272.1" y="497.7">AX1</text>
<text x="55.1" y="500.9">SWD</text>
<text x="151.7" y="501.3">AC10</text>
<text x="171.1" y="501.3">AC11</text>
<text x="192.3" y="503">AC3</text>
<text x="211.7" y="503">AC4</text>
<text x="251" y="503.7">AC12</text>
<text x="274.7" y="500.9">32.768KHz</text>
<text x="151.7" y="504.4">0.1u</text>
<text x="171.1" y="504.4">0.1u</text>
<text x="192.3" y="506.2">0.1u</text>
<text x="211.7" y="506.2">0.1u</text>
<text x="251" y="506.9">0.1u</text>
<text x="84.7" y="525.6">0.1u</text>
<text x="84.7" y="522.4">AC1</text>
<text x="171.6" y="526.7">AC13</text>
<text x="171.6" y="529.8">20p</text>
<text x="171.6" y="544.3">AC14</text>
<text x="190.1" y="543.6">AY2</text>
<text x="207.1" y="543.6">AR6</text>
<text x="171.6" y="547.5">20p</text>
<text x="190.1" y="546.8">8MHz</text>
<text x="207.1" y="546.8">1M</text>
</g>
<g font-size="3.2" fill="#00f">
<text x="56" y="97.7">1</text>
<text x="59.5" y="99.4">VS</text>
<text x="88" y="99.4">VE</text>
<text x="93.7" y="101.2">15</text>
<text x="93.7" y="97.7">16</text>
<text x="112.5" y="97.7">1</text>
<text x="116" y="99.4">VS</text>
<text x="144.5" y="99.4">VE</text>
<text x="150.1" y="101.2">15</text>
<text x="150.1" y="97.7">16</text>
<text x="163.6" y="97.7">1</text>
<text x="167.1" y="99.4">VS</text>
<text x="195.6" y="99.4">VE</text>
<text x="201.3" y="101.2">15</text>
<text x="201.3" y="97.7">16</text>
<text x="56" y="104.7">3</text>
<text x="59.5" y="106.5">FAULT</text>
<text x="81.4" y="106.5">DESAT</text>
<text x="83.8" y="103">VLED</text>
<text x="93.7" y="104.7">14</text>
<text x="112.5" y="104.7">3</text>
<text x="116" y="106.5">FAULT</text>
<text x="137.9" y="106.5">DESAT</text>
<text x="140.2" y="103">VLED</text>
<text x="150.1" y="104.7">14</text>
<text x="163.6" y="104.7">3</text>
<text x="167.1" y="106.5">FAULT</text>
<text x="189" y="106.5">DESAT</text>
<text x="191.4" y="103">VLED</text>
<text x="201.3" y="104.7">14</text>
<text x="56" y="108.3">4</text>
<text x="56" y="111.8">5</text>
<text x="59.5" y="110">VS</text>
<text x="59.5" y="113.6">CATHODE</text>
<text x="112.5" y="108.3">4</text>
<text x="112.5" y="111.8">5</text>
<text x="116" y="110">VS</text>
<text x="116" y="113.6">CATHODE</text>
<text x="163.6" y="108.3">4</text>
<text x="163.6" y="111.8">5</text>
<text x="167.1" y="110">VS</text>
<text x="167.1" y="113.6">CATHODE</text>
<text x="56" y="115.3">6</text>
<text x="56" y="118.9">7</text>
<text x="59.5" y="117.1">ANODE</text>
<text x="83.2" y="117.1">VOUT</text>
<text x="93.7" y="118.9">10</text>
<text x="93.7" y="115.3">11</text>
<text x="112.5" y="115.3">6</text>
<text x="112.5" y="118.9">7</text>
<text x="116" y="117.1">ANODE</text>
<text x="139.7" y="117.1">VOUT</text>
<text x="150.1" y="118.9">10</text>
<text x="150.1" y="115.3">11</text>
<text x="163.6" y="115.3">6</text>
<text x="163.6" y="118.9">7</text>
<text x="167.1" y="117.1">ANODE</text>
<text x="190.8" y="117.1">VOUT</text>
<text x="201.3" y="118.9">10</text>
<text x="201.3" y="115.3">11</text>
<text x="56" y="122.4">8</text>
<text x="59.5" y="120.6">ANODE</text>
<text x="59.5" y="124.1">CATHODE</text>
<text x="79.3" y="120.6">VCLAMP</text>
<text x="112.5" y="122.4">8</text>
<text x="116" y="120.6">ANODE</text>
<text x="116" y="124.1">CATHODE</text>
<text x="135.7" y="120.6">VCLAMP</text>
<text x="163.6" y="122.4">8</text>
<text x="167.1" y="120.6">ANODE</text>
<text x="167.1" y="124.1">CATHODE</text>
<text x="186.9" y="120.6">VCLAMP</text>
<text x="54.3" y="147.1">1</text>
<text x="57.7" y="148.8">VS</text>
<text x="86.2" y="148.8">VE</text>
<text x="91.9" y="147.1">16</text>
<text x="110.7" y="145.3">1</text>
<text x="114.2" y="147.1">VS</text>
<text x="142.7" y="147.1">VE</text>
<text x="148.3" y="148.8">15</text>
<text x="148.3" y="145.3">16</text>
<text x="163.6" y="145.3">1</text>
<text x="167.1" y="147.1">VS</text>
<text x="195.6" y="147.1">VE</text>
<text x="201.3" y="148.8">15</text>
<text x="201.3" y="145.3">16</text>
<text x="54.3" y="154.1">3</text>
<text x="57.7" y="155.9">FAULT</text>
<text x="79.7" y="155.9">DESAT</text>
<text x="82" y="152.4">VLED</text>
<text x="91.9" y="154.1">14</text>
<text x="91.9" y="150.6">15</text>
<text x="110.7" y="152.4">3</text>
<text x="110.7" y="155.9">4</text>
<text x="114.2" y="154.1">FAULT</text>
<text x="136.1" y="154.1">DESAT</text>
<text x="138.5" y="150.6">VLED</text>
<text x="148.3" y="152.4">14</text>
<text x="163.6" y="152.4">3</text>
<text x="163.6" y="155.9">4</text>
<text x="167.1" y="154.1">FAULT</text>
<text x="189" y="154.1">DESAT</text>
<text x="191.4" y="150.6">VLED</text>
<text x="201.3" y="152.4">14</text>
<text x="54.3" y="157.7">4</text>
<text x="54.3" y="161.2">5</text>
<text x="57.7" y="159.4">VS</text>
<text x="110.7" y="159.4">5</text>
<text x="114.2" y="157.7">VS</text>
<text x="114.2" y="161.2">CATHODE</text>
<text x="163.6" y="159.4">5</text>
<text x="167.1" y="157.7">VS</text>
<text x="167.1" y="161.2">CATHODE</text>
<text x="54.3" y="164.7">6</text>
<text x="57.7" y="162.9">CATHODE</text>
<text x="57.7" y="166.5">ANODE</text>
<text x="81.5" y="166.5">VOUT</text>
<text x="91.9" y="164.7">11</text>
<text x="110.7" y="162.9">6</text>
<text x="110.7" y="166.5">7</text>
<text x="114.2" y="164.7">ANODE</text>
<text x="137.9" y="164.7">VOUT</text>
<text x="148.3" y="166.5">10</text>
<text x="148.3" y="162.9">11</text>
<text x="163.6" y="162.9">6</text>
<text x="163.6" y="166.5">7</text>
<text x="167.1" y="164.7">ANODE</text>
<text x="190.8" y="164.7">VOUT</text>
<text x="201.3" y="166.5">10</text>
<text x="201.3" y="162.9">11</text>
<text x="54.3" y="168.2">7</text>
<text x="54.3" y="171.8">8</text>
<text x="57.7" y="170">ANODE</text>
<text x="57.7" y="173.5">CATHODE</text>
<text x="77.5" y="170">VCLAMP</text>
<text x="91.9" y="168.2">10</text>
<text x="110.7" y="170">8</text>
<text x="114.2" y="168.2">ANODE</text>
<text x="114.2" y="171.8">CATHODE</text>
<text x="134" y="168.2">VCLAMP</text>
<text x="163.6" y="170">8</text>
<text x="167.1" y="168.2">ANODE</text>
<text x="167.1" y="171.8">CATHODE</text>
<text x="186.9" y="168.2">VCLAMP</text>
<text x="435.1" y="311.1">2</text>
<text x="469.5" y="311.1">8</text>
<text x="440.3" y="312.5">VIN</text>
<text x="462.1" y="312.5">PH</text>
<text x="435.1" y="318.2">3</text>
<text x="440.3" y="319.6">EN</text>
<text x="457.2" y="319.6">BOOT</text>
<text x="469.5" y="318.2">1</text>
<text x="435.1" y="325.2">4</text>
<text x="440.3" y="326.6">SS</text>
<text x="453.5" y="326.6">VSENSE</text>
<text x="469.5" y="325.2">5</text>
<text x="64.8" y="330.5">1</text>
<text x="64.8" y="334">3</text>
<text x="68.3" y="332.3">12</text>
<text x="68.3" y="335.8">34</text>
<text x="74.3" y="334">4</text>
<text x="74.3" y="330.5">2</text>
<text x="435.1" y="332.3">6</text>
<text x="440.3" y="333.7">COMP</text>
<text x="64.8" y="337.6">5</text>
<text x="68.3" y="339.3">56</text>
<text x="74.3" y="337.6">6</text>
<text x="246.6" y="339.7" transform="rotate(-90 246.6 339.7)">2</text>
<text x="246.6" y="352.3" transform="rotate(-90 246.6 352.3)">1</text>
<text x="190.1" y="387">1</text>
<text x="193.6" y="388.7">VBAT</text>
<text x="190.1" y="390.5">2</text>
<text x="190.1" y="394">3</text>
<text x="193.6" y="392.3">PC13-TAMPER-RTC</text>
<text x="193.6" y="395.8">PC14-OSC32_IN</text>
<text x="237.8" y="395.8">PB9</text>
<text x="245.4" y="394">46</text>
<text x="190.1" y="397.5">4</text>
<text x="190.1" y="401.1">5</text>
<text x="193.6" y="399.3">PC15-OSC32_OUT</text>
<text x="237.8" y="399.3">PB8</text>
<text x="245.4" y="401.1">44</text>
<text x="245.4" y="397.5">45</text>
<text x="190.1" y="404.6">6</text>
<text x="193.6" y="402.8">PD0-OSC_IN</text>
<text x="193.6" y="406.4">PD1-OSC_OUT</text>
<text x="232.7" y="402.8">BOOT0</text>
<text x="237.8" y="406.4">PB7</text>
<text x="245.4" y="404.6">43</text>
<text x="190.1" y="408.1">7</text>
<text x="193.6" y="409.9">NRST</text>
<text x="237.8" y="413.4">PB5</text>
<text x="237.8" y="409.9">PB6</text>
<text x="245.4" y="411.7">41</text>
<text x="245.4" y="408.1">42</text>
<text x="188.1" y="418.7">10</text>
<text x="237.8" y="416.9">PB4</text>
<text x="245.4" y="418.7">39</text>
<text x="245.4" y="415.2">40</text>
<text x="48.7" y="425.4">VBUS</text>
<text x="60" y="424">1</text>
<text x="188.1" y="422.2">11</text>
<text x="188.1" y="425.8">12</text>
<text x="193.6" y="420.5">PA0-WKUP</text>
<text x="193.6" y="424">PA1</text>
<text x="235.8" y="424">PA15</text>
<text x="237.8" y="420.5">PB3</text>
<text x="245.4" y="425.8">37</text>
<text x="245.4" y="422.2">38</text>
<text x="53.6" y="428.9">D-</text>
<text x="60" y="427.5">2</text>
<text x="60" y="431.1">3</text>
<text x="188.1" y="429.3">13</text>
<text x="193.6" y="427.5">PA2</text>
<text x="193.6" y="431.1">PA3</text>
<text x="229.9" y="427.5">SWDCLK</text>
<text x="52.5" y="432.5">D+</text>
<text x="53.7" y="436">ID</text>
<text x="60" y="434.6">4</text>
<text x="188.1" y="432.8">14</text>
<text x="188.1" y="436.4">15</text>
<text x="193.6" y="434.6">PA4</text>
<text x="245.4" y="436.4">34</text>
<text x="48.7" y="441.3" transform="rotate(-90 48.7 441.3)">6</text>
<text x="50.2" y="439.5">GND</text>
<text x="60" y="438.1">5</text>
<text x="188.1" y="439.9">16</text>
<text x="188.1" y="443.4">17</text>
<text x="193.6" y="438.1">PA5</text>
<text x="193.6" y="441.6">PA6</text>
<text x="235.8" y="441.6">PA12</text>
<text x="235.8" y="438.1">PA13</text>
<text x="245.4" y="443.4">32</text>
<text x="245.4" y="439.9">33</text>
<text x="47.3" y="445.8" transform="rotate(-90 47.3 445.8)">6</text>
<text x="188.1" y="446.9">18</text>
<text x="193.6" y="445.2">PA7</text>
<text x="193.6" y="448.7">PB0</text>
<text x="235.8" y="448.7">PA10</text>
<text x="235.8" y="445.2">PA11</text>
<text x="245.4" y="446.9">31</text>
<text x="188.1" y="450.5">19</text>
<text x="188.1" y="454">20</text>
<text x="193.6" y="452.2">PB1</text>
<text x="193.6" y="455.8">PB2</text>
<text x="237.8" y="455.8">PA8</text>
<text x="237.8" y="452.2">PA9</text>
<text x="245.4" y="454">29</text>
<text x="245.4" y="450.5">30</text>
<text x="188.1" y="457.5">21</text>
<text x="188.1" y="461">22</text>
<text x="193.6" y="459.3">PB10</text>
<text x="235.8" y="459.3">PB15</text>
<text x="245.4" y="461">27</text>
<text x="245.4" y="457.5">28</text>
<text x="193.6" y="462.8">PB11</text>
<text x="235.8" y="466.3">PB13</text>
<text x="235.8" y="462.8">PB14</text>
<text x="245.4" y="464.6">26</text>
<text x="235.8" y="469.9">PB12</text>
<text x="245.4" y="468.1">25</text>
<text x="262.5" y="491.4" transform="rotate(-90 262.5 491.4)">3</text>
<text x="269.5" y="491.4" transform="rotate(-90 269.5 491.4)">4</text>
<text x="262.5" y="504" transform="rotate(-90 262.5 504)">2</text>
<text x="269.5" y="504" transform="rotate(-90 269.5 504)">1</text>
<text x="54.9" y="506.9">1</text>
<text x="58.4" y="505.1">1</text>
<text x="58.4" y="508.7">2</text>
<text x="54.9" y="510.4">2</text>
<text x="54.9" y="514">3</text>
<text x="58.4" y="512.2">3</text>
<text x="58.4" y="515.7">4</text>
<text x="54.9" y="517.5">4</text>
</g>
<g font-size="3.2" fill="#f00">
<text x="56" y="101.2">2</text>
<text x="112.5" y="101.2">2</text>
<text x="163.6" y="101.2">2</text>
<text x="59.5" y="103">VCC1</text>
<text x="116" y="103">VCC1</text>
<text x="167.1" y="103">VCC1</text>
<text x="83.6" y="110">VCC2</text>
<text x="93.7" y="108.3">13</text>
<text x="140" y="110">VCC2</text>
<text x="150.1" y="108.3">13</text>
<text x="191.2" y="110">VCC2</text>
<text x="201.3" y="108.3">13</text>
<text x="110.7" y="148.8">2</text>
<text x="163.6" y="148.8">2</text>
<text x="54.3" y="150.6">2</text>
<text x="57.7" y="152.4">VCC1</text>
<text x="114.2" y="150.6">VCC1</text>
<text x="148.3" y="155.9">13</text>
<text x="167.1" y="150.6">VCC1</text>
<text x="201.3" y="155.9">13</text>
<text x="81.8" y="159.4">VCC2</text>
<text x="91.9" y="157.7">13</text>
<text x="138.2" y="157.7">VCC2</text>
<text x="191.2" y="157.7">VCC2</text>
<text x="232.8" y="388.7">VDD_3</text>
<text x="245.4" y="387">48</text>
<text x="190.1" y="415.2">9</text>
<text x="193.6" y="416.9">VDDA</text>
<text x="232.8" y="431.1">VDD_2</text>
<text x="245.4" y="429.3">36</text>
<text x="188.1" y="468.1">24</text>
<text x="193.6" y="469.9">VDD_1</text>
</g>
<g font-size="3.2">
<text x="86" y="113.6">VEE</text>
<text x="93.7" y="111.8">12</text>
<text x="142.4" y="113.6">VEE</text>
<text x="150.1" y="111.8">12</text>
<text x="193.6" y="113.6">VEE</text>
<text x="201.3" y="111.8">12</text>
<text x="86" y="124.1">VEE</text>
<text x="93.7" y="122.4">9</text>
<text x="142.4" y="124.1">VEE</text>
<text x="150.1" y="122.4">9</text>
<text x="193.6" y="124.1">VEE</text>
<text x="201.3" y="122.4">9</text>
<text x="91.9" y="161.2">12</text>
<text x="140.7" y="161.2">VEE</text>
<text x="148.3" y="159.4">12</text>
<text x="193.6" y="161.2">VEE</text>
<text x="201.3" y="159.4">12</text>
<text x="84.2" y="162.9">VEE</text>
<text x="84.2" y="173.5">VEE</text>
<text x="91.9" y="171.8">9</text>
<text x="140.7" y="171.8">VEE</text>
<text x="148.3" y="170">9</text>
<text x="193.6" y="171.8">VEE</text>
<text x="201.3" y="170">9</text>
<text x="459.1" y="333.7">GND</text>
<text x="469.5" y="332.3">7</text>
<text x="233.3" y="392.3">VSS_3</text>
<text x="245.4" y="390.5">47</text>
<text x="190.1" y="411.7">8</text>
<text x="193.6" y="413.4">VSSA</text>
<text x="233.3" y="434.6">VSS_2</text>
<text x="245.4" y="432.8">35</text>
<text x="188.1" y="464.6">23</text>
<text x="193.6" y="466.3">VSS_1</text>
</g>
</svg>
